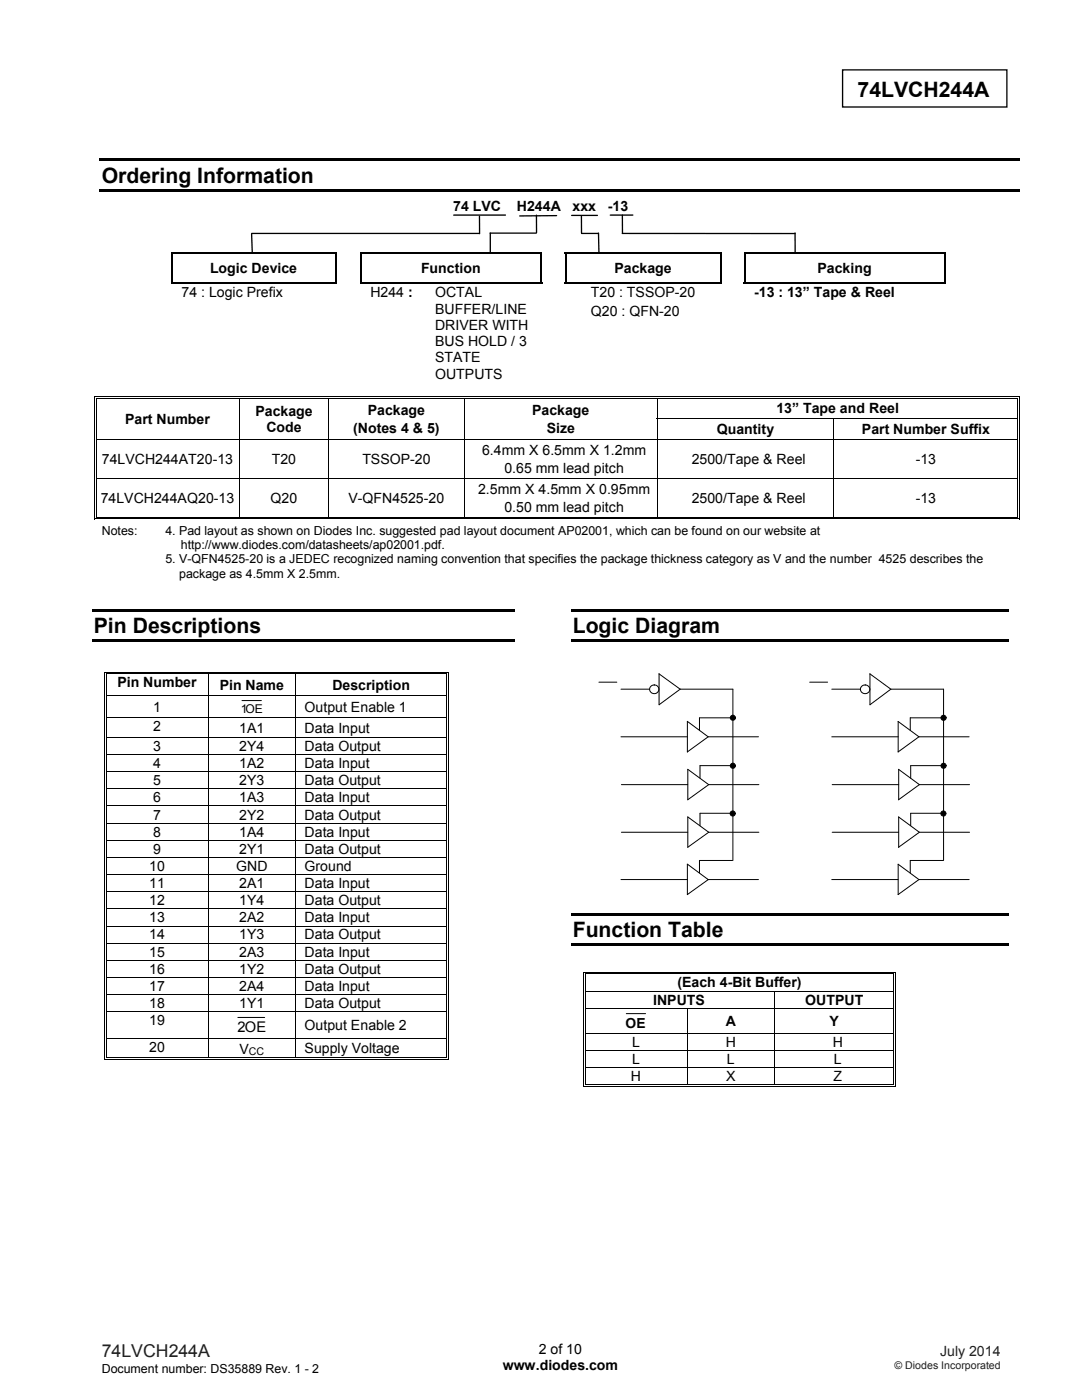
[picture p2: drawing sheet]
<svg xmlns="http://www.w3.org/2000/svg" width="216mm" height="279mm" viewBox="0 0 216 279" stroke-linecap="round" stroke-linejoin="round" font-family="sans-serif">
<g fill="none" stroke="#000" stroke-width=".26">
<path d="M168.1 13.9h32.8v7.5h-32.8zM50.2 46.7l.1 3.6M50.2 46.6h45.5M90.5 42.9h10.4M95.7 43.1v3.5M97.8 46.5h9.2M97.8 46.5v3.9M107 42.9l.1 3.5M111.1 43l-7.4 .1M114.1 43h5.1M116 43.1v3.4M116 46.6h3.4"/>
<path d="M119.4 46.5l.1 3.8M121.8 42.9h4.5M124.2 46.6h34.4M124.2 42.9v3.6M158.6 46.5l.1 3.9"/>
</g>
<g fill="#000">
<path d="M19.8 31.6h183.7v.5h-183.7zM19.8 37.7h183.7v.5h-183.7zM34.1 50.2h.4v.4h-.4zM34.1 56.4h.4v.3h-.4zM66.8 50.2h.4v.4h-.4zM66.8 56.4h.4v.3h-.4zM71.8 50.2h.4v.4h-.4zM71.8 56.4h.4v.3h-.4zM107.8 50.2h.4v.4h-.4zM107.8 56.4h.4v.3h-.4zM112.7 50.2h.3v.4h-.3zM112.7 56.4h.3v.3h-.3z"/>
<path d="M143.7 50.2h.3v.4h-.3zM143.7 56.4h.3v.3h-.3zM148.4 50.2h.4v.4h-.4zM148.4 56.4h.4v.3h-.4zM188.4 50.2h.3v.4h-.3zM188.4 56.4h.3v.3h-.3zM18.8 79h.2v.6h-.2zM18.8 79h.5v.2h-.5zM19.1 79.4h.2v.2h-.2zM19.1 79.4h.2v.1h-.2zM47.8 79.5l.2 .1zM47.8 79h.5v.2h-.5z"/>
<path d="M47.8 79.4h.5v.1h-.5zM65.4 79.5l.2 .1zM65.4 79h.5v.2h-.5zM65.4 79.4h.5v.1h-.5zM92.6 79.5l.2 .1zM92.6 79h.5v.2h-.5zM92.6 79.4h.5v.1h-.5zM131.1 79.5l.1 .1zM131.1 79h.5v.2h-.5zM131.1 79.4h.5v.1h-.5zM202.9 79h.6v.2h-.6zM202.9 79.4h.2v.2h-.2z"/>
<path d="M202.9 79.4h.2v.1h-.2zM203.3 79h.2v.6h-.2zM18.8 83.5h.2v.2h-.2zM18.8 87.7h.2v.1h-.2zM18.8 95.4h.2v.1h-.2zM19.1 83.5h.2v.2h-.2zM19.1 87.7h.2v.1h-.2zM19.1 95.4h.2v.1h-.2zM47.8 83.5h.2v.2h-.2zM65.4 83.5h.2v.2h-.2zM92.6 83.5h.2v.2h-.2zM202.9 83.5h.2v.2h-.2z"/>
<path d="M202.9 87.7h.2v.1h-.2zM202.9 95.4h.2v.1h-.2zM203.3 83.5h.2v.2h-.2zM203.3 87.7h.2v.1h-.2zM203.3 95.4h.2v.1h-.2zM18.8 103.5h.5v.1h-.5zM19.1 103.1h.2v.2h-.2zM47.8 103.1h.5v.2h-.5zM65.4 103.1h.5v.2h-.5zM92.6 103.1h.5v.2h-.5zM131.1 103.1h.5v.2h-.5zM131.1 103.5h.5v.1h-.5z"/>
<path d="M166.3 103.1h.5v.2h-.5zM202.9 103.5h.6v.1h-.6zM202.9 103.1h.2v.2h-.2zM203.3 103.1h.2v.5h-.2zM18.4 121.5h84.3v.5h-84.3zM18.4 127.6h84.3v.5h-84.3zM20.8 134.1h.2v.5h-.2zM20.8 134.1h.5v.1h-.5zM20.8 138.8h.2v.2h-.2zM21.1 134.4h.2v.2h-.2zM21.1 138.8h.2v.2h-.2zM41.6 134.6h.1z"/>
<path d="M41.6 134.1h.5v.1h-.5zM41.6 134.4h.5v.2h-.5zM58.8 134.6h.2zM58.8 134.1h.5v.1h-.5zM58.8 134.4h.5v.2h-.5zM89.1 134.1h.5v.1h-.5zM89.1 134.4h.1v.2h-.1zM89.1 138.8h.1v.2h-.1zM89.4 134.1h.2v.5h-.2zM89.4 138.8h.2v.2h-.2zM114 121.5h87.2v.5h-87.2zM114 127.6h87.2v.5h-87.2z"/>
<path d="M20.8 143.2h.2v.2h-.2zM20.8 147.1h.2v.2h-.2zM20.8 150.5h.2v.2h-.2zM20.8 153.9h.2v.2h-.2zM20.8 157.4h.2v.1h-.2zM21.1 143.2h.2v.2h-.2zM21.1 147.1h.2v.2h-.2zM21.1 150.5h.2v.2h-.2zM21.1 153.9h.2v.2h-.2zM21.1 157.4h.2v.1h-.2zM89.1 143.2h.1v.2h-.1zM89.1 147.1h.1v.2h-.1z"/>
<path d="M89.1 150.5h.1v.2h-.1zM89.1 153.9h.1v.2h-.1zM89.1 157.4h.1v.1h-.1zM89.4 143.2h.2v.2h-.2zM89.4 147.1h.2v.2h-.2zM89.4 150.5h.2v.2h-.2zM89.4 153.9h.2v.2h-.2zM89.4 157.4h.2v.1h-.2zM20.8 160.8h.2v.1h-.2zM20.8 164.2h.2v.2h-.2zM20.8 167.6h.2v.2h-.2zM20.8 171h.2v.2h-.2z"/>
<path d="M20.8 174.5h.2v.1h-.2zM20.8 177.9h.2v.2h-.2zM21.1 160.8h.2v.1h-.2zM21.1 164.2h.2v.2h-.2zM21.1 167.6h.2v.2h-.2zM21.1 171h.2v.2h-.2zM21.1 174.5h.2v.1h-.2zM21.1 177.9h.2v.2h-.2zM89.1 160.8h.1v.1h-.1zM89.1 164.2h.1v.2h-.1zM89.1 167.6h.1v.2h-.1zM89.1 171h.1v.2h-.1z"/>
<path d="M89.1 174.5h.1v.1h-.1zM89.1 177.9h.1v.2h-.1zM89.4 160.8h.2v.1h-.2zM89.4 164.2h.2v.2h-.2zM89.4 167.6h.2v.2h-.2zM89.4 171h.2v.2h-.2zM89.4 174.5h.2v.1h-.2zM89.4 177.9h.2v.2h-.2zM20.8 181.3h.2v.2h-.2zM20.8 184.7h.2v.2h-.2zM20.8 188.2h.2v.1h-.2zM20.8 191.6h.2v.1h-.2z"/>
<path d="M20.8 195h.2v.2h-.2zM20.8 198.4h.2v.2h-.2zM21.1 181.3h.2v.2h-.2zM21.1 184.7h.2v.2h-.2zM21.1 188.2h.2v.1h-.2zM21.1 191.6h.2v.1h-.2zM21.1 195h.2v.2h-.2zM21.1 198.4h.2v.2h-.2zM89.1 181.3h.1v.2h-.1zM89.1 184.7h.1v.2h-.1zM89.1 188.2h.1v.1h-.1zM89.1 191.6h.1v.1h-.1z"/>
<path d="M89.1 195h.1v.2h-.1zM89.1 198.4h.1v.2h-.1zM89.4 181.3h.2v.2h-.2zM89.4 184.7h.2v.2h-.2zM89.4 188.2h.2v.1h-.2zM89.4 191.6h.2v.1h-.2zM89.4 195h.2v.2h-.2zM89.4 198.4h.2v.2h-.2zM114 182.2h87.2v.5h-87.2zM114 188.3h87.2v.5h-87.2zM116.4 193.9h.1v.6h-.1zM116.4 193.9h.5v.2h-.5z"/>
<path d="M116.4 197.7h.1v.2h-.1zM116.7 194.3h.2v.2h-.2zM116.7 194.3h.2v.1h-.2zM116.7 197.7h.2v.2h-.2zM178.3 193.9h.5v.2h-.5zM178.3 194.3h.2v.2h-.2zM178.3 194.3h.2v.1h-.2zM178.3 197.7h.2v.2h-.2zM178.6 193.9h.2v.6h-.2zM178.6 197.7h.2v.2h-.2zM20.8 201.8h.2v.2h-.2zM20.8 207.2h.2v.1h-.2z"/>
<path d="M20.8 211.3h.5v.2h-.5zM21.1 201.8h.2v.2h-.2zM21.1 207.2h.2v.1h-.2zM21.1 211h.2v.2h-.2zM41.6 211h.5v.2h-.5zM58.8 211h.5v.2h-.5zM89.1 201.8h.1v.2h-.1zM89.1 207.2h.1v.1h-.1zM89.1 211.3h.5v.2h-.5zM89.1 211h.1v.2h-.1zM89.4 201.8h.2v.2h-.2zM89.4 207.2h.2v.1h-.2z"/>
<path d="M89.4 211h.2v.5h-.2zM116.4 201.1h.1v.2h-.1zM116.4 206.1h.1v.2h-.1zM116.4 209.5h.1v.2h-.1zM116.4 213h.1v.1h-.1zM116.4 216.8h.5v.1h-.5zM116.7 201.1h.2v.2h-.2zM116.7 206.1h.2v.2h-.2zM116.7 209.5h.2v.2h-.2zM116.7 213h.2v.1h-.2zM116.7 216.4h.2v.2h-.2zM137.1 216.4h.5v.2h-.5z"/>
<path d="M154.4 216.4h.5v.2h-.5zM178.3 201.1h.2v.2h-.2zM178.3 206.1h.2v.2h-.2zM178.3 209.5h.2v.2h-.2zM178.3 213h.2v.1h-.2zM178.3 216.8h.5v.1h-.5zM178.3 216.4h.2v.2h-.2zM178.6 201.1h.2v.2h-.2zM178.6 206.1h.2v.2h-.2zM178.6 209.5h.2v.2h-.2zM178.6 213h.2v.1h-.2zM178.6 216.4h.2v.5h-.2z"/>
</g>
<g fill="none" stroke="#000" stroke-width=".34">
<path d="M34.1 50.4h32.7M34.1 56.5h33.1M34.3 50.6v5.8M67 50.6v5.8M71.8 50.4h36M71.8 56.5h36.4M72 50.6v5.8M108 50.6v5.8M112.7 50.4h31M112.7 56.5h31.3M112.9 50.6v5.8M143.9 50.6v5.8"/>
<path d="M148.4 50.4h40M148.4 56.5h40.3M148.6 50.6v5.8M188.6 50.6v5.8"/>
</g>
<g fill="none" stroke="#000" stroke-width=".2">
<path d="M18.9 79.6v3.9M19.2 79.6v3.9M19.3 79.1h28.5M19.3 79.5h28.5M47.9 79.6v3.9M48.3 79.1h17.1M48.3 79.5h17.1M65.5 79.6v3.9M65.9 79.1h26.7M65.9 79.5h26.7M92.7 79.6v3.9M93.1 79.1h38"/>
<path d="M93.1 79.5h38M131.1 79.6v3.9M131.6 79.1h71.3M131.6 79.5h71.3M203 79.6v3.9M203.4 79.6v3.9M18.9 83.7v4M18.9 87.8v7.6M18.9 95.5v8.1M19.2 83.7v4M19.2 87.8v7.6M19.2 95.5v7.6"/>
<path d="M19.3 87.7h183.6M19.3 95.5h183.6M47.9 83.7v4M47.9 87.8v7.6M47.9 95.5v7.6M65.5 83.7v4M65.5 87.8v7.6M65.5 95.5v7.6M92.7 83.7v4M92.7 87.8v7.6M92.7 95.5v7.6M131.1 83.6h71.8"/>
<path d="M131.1 83.7v4M131.1 87.8v7.6M131.1 95.5v7.6M166.4 83.7v4M166.4 87.8v7.6M166.4 95.5v7.6M203 83.7v4M203 87.8v7.6M203 95.5v7.6M203.4 83.7v4M203.4 87.8v7.6M203.4 95.5v7.6"/>
<path d="M19.3 103.5h111.8M19.3 103.2h28.5M48.3 103.2h17.1M65.9 103.2h26.7M93.1 103.2h38M131.6 103.5h71.3M131.6 103.2h34.7M166.8 103.2h36.1M20.9 134.6v4.2M20.9 139v4.2M21.2 134.6v4.2M21.2 139v4.2"/>
<path d="M21.3 134.2h20.3M21.3 134.5h20.3M21.3 138.9h67.8M41.6 134.6v4.2M41.6 139v4.2M42.1 134.2h16.7M42.1 134.5h16.7M48.3 139.8h3.9M58.9 134.6v4.2M58.9 139v4.2M59.3 134.2h29.8M59.3 134.5h29.8"/>
<path d="M89.2 134.6v4.2M89.2 139v4.2M89.5 134.6v4.2M89.5 139v4.2M119.5 136.1h3.6M123.9 137.5h5.7M131.5 134.5l4.2 3-4.2 3.2zM135.7 137.5h10.5v34.2M161.6 136.1h3.5M166 137.5h5.7M173.6 134.5l4.2 3M173.6 134.5v6.2l4.2-3.2"/>
<path d="M177.8 137.5h10.5v34.2M20.9 143.4v3.7M20.9 147.3v3.2M20.9 150.7v3.2M20.9 154.1v3.3M20.9 157.5v3.3M21.2 143.4v3.7M21.2 147.3v3.2M21.2 150.7v3.2M21.2 154.1v3.3M21.2 157.5v3.3M21.3 143.3h67.8"/>
<path d="M21.3 147.2h67.8M21.3 150.6h67.8M21.3 154h67.8M21.3 157.4h67.8M41.6 143.4v3.7M41.6 147.3v3.2M41.6 150.7v3.2M41.6 154.1v3.3M41.6 157.5v3.3M58.9 143.4v3.7M58.9 147.3v3.2M58.9 150.7v3.2"/>
<path d="M58.9 154.1v3.3M58.9 157.5v3.3M89.2 143.4v3.7M89.2 147.3v3.2M89.2 150.7v3.2M89.2 154.1v3.3M89.2 157.5v3.3M89.5 143.4v3.7M89.5 147.3v3.2M89.5 150.7v3.2M89.5 154.1v3.3M89.5 157.5v3.3"/>
<path d="M123.9 147h13.3M124 156.6h13.2M137.1 144l4.2 3-4.2 3.1M137.2 144v6.1M137.2 153.6l4.2 3-4.2 3zM141.4 147h9.9M141.4 156.6h10M146.1 152.8h-6.4v2.5M146.2 143.3h-6.6v2.4M166 147h13.2M166.1 156.6h13.2M179.2 144l4.2 3"/>
<path d="M179.2 144v6.1M179.3 153.5l4.2 3.1M179.3 153.6v6M183.4 147l-4.2 3.1M183.4 147h10M183.5 156.6l-4.2 3M183.5 156.6h10M188.2 152.8h-6.5v2.5M188.2 143.3h-6.6v2.4M20.9 160.9v3.3M20.9 164.4v3.2M20.9 167.8v3.2"/>
<path d="M20.9 171.2v3.3M20.9 174.6v3.3M20.9 178.1v3.2M21.2 160.9v3.3M21.2 164.4v3.2M21.2 167.8v3.2M21.2 171.2v3.3M21.2 174.6v3.3M21.2 178.1v3.2M21.3 160.8h67.8M21.3 164.3h67.8M21.3 167.7h67.8"/>
<path d="M21.3 171.1h67.8M21.3 174.5h67.8M21.3 178h67.8M41.6 160.9v3.3M41.6 164.4v3.2M41.6 167.8v3.2M41.6 171.2v3.3M41.6 174.6v3.3M41.6 178.1v3.2M58.9 160.9v3.3M58.9 164.4v3.2M58.9 167.8v3.2"/>
<path d="M58.9 171.2v3.3M58.9 174.6v3.3M58.9 178.1v3.2M89.2 160.9v3.3M89.2 164.4v3.2M89.2 167.8v3.2M89.2 171.2v3.3M89.2 174.6v3.3M89.2 178.1v3.2M89.5 160.9v3.3M89.5 164.4v3.2M89.5 167.8v3.2"/>
<path d="M89.5 171.2v3.3M89.5 174.6v3.3M89.5 178.1v3.2M123.9 175.5h13.3M124 166.1h13.2M137.1 172.4l4.2 3.1-4.2 3M137.2 172.5v6M137.2 163l4.2 3.1-4.2 3zM141.2 175.5h10.1M141.4 166.1h10M146.2 171.7h-6.6v2.5M146.2 162.3h-6.5v2.5"/>
<path d="M166 175.5h13.2M166.1 166.1h13.2M179.2 172.5l4.2 3M179.2 172.5v6M179.3 163l4.2 3.1-4.2 3M179.3 163v6.1M183.4 175.5l-4.2 3M183.4 175.5h10M183.5 166.1h10M188.2 171.7h-6.6v2.5M188.2 162.3h-6.5v2.5M20.9 181.5v3.2"/>
<path d="M20.9 184.9v3.3M20.9 188.3v3.3M20.9 191.7v3.3M20.9 195.2v3.2M20.9 198.6v3.2M21.2 181.5v3.2M21.2 184.9v3.3M21.2 188.3v3.3M21.2 191.7v3.3M21.2 195.2v3.2M21.2 198.6v3.2M21.3 181.4h67.8"/>
<path d="M21.3 184.8h67.8M21.3 188.2h67.8M21.3 191.6h67.8M21.3 195.1h67.8M21.3 198.5h67.8M41.6 181.5v3.2M41.6 184.9v3.3M41.6 188.3v3.3M41.6 191.7v3.3M41.6 195.2v3.2M41.6 198.6v3.2M58.9 181.5v3.2"/>
<path d="M58.9 184.9v3.3M58.9 188.3v3.3M58.9 191.7v3.3M58.9 195.2v3.2M58.9 198.6v3.2M89.2 181.5v3.2M89.2 184.9v3.3M89.2 188.3v3.3M89.2 191.7v3.3M89.2 195.2v3.2M89.2 198.6v3.2M89.5 181.5v3.2"/>
<path d="M89.5 184.9v3.3M89.5 188.3v3.3M89.5 191.7v3.3M89.5 195.2v3.2M89.5 198.6v3.2M116.5 194.5v3.2M116.5 197.9v3.2M116.8 194.5v3.2M116.8 197.9v3.2M116.9 194h61.4M116.9 194.4h61.4M116.9 197.8h61.4"/>
<path d="M154.5 197.9v3.2M178.4 194.5v3.2M178.4 197.9v3.2M178.7 194.5v3.2M178.7 197.9v3.2M20.9 202v5.2M20.9 207.3v4.2M21.2 202v5.2M21.2 207.3v3.7M21.3 201.9h67.8M21.3 207.2h67.8M21.3 211.4h67.8"/>
<path d="M21.3 211.1h20.3M41.6 202v5.2M41.6 207.3v3.7M42.1 211.1h16.7M47.5 203.1h5.3M58.9 202v5.2M58.9 207.3v3.7M59.3 211.1h29.8M89.2 202v5.2M89.2 207.3v3.7M89.5 202v5.2M89.5 207.3v3.7"/>
<path d="M116.5 201.3v4.8M116.5 206.3v3.2M116.5 209.7v3.3M116.5 213.1v3.8M116.8 201.3v4.8M116.8 206.3v3.2M116.8 209.7v3.3M116.8 213.1v3.3M116.9 201.2h61.4M116.9 206.2h61.4M116.9 209.6h61.4M116.9 213.1h61.4"/>
<path d="M116.9 216.9h61.4M116.9 216.5h20.2M125 202.3h3.8M137.2 201.3v4.8M137.2 206.3v3.2M137.2 209.7v3.3M137.2 213.1v3.3M137.6 216.5h16.8M154.5 201.3v4.8M154.5 206.3v3.2M154.5 209.7v3.3M154.5 213.1v3.3"/>
<path d="M154.9 216.5h23.4M178.4 201.3v4.8M178.4 206.3v3.2M178.4 209.7v3.3M178.4 213.1v3.3M178.7 201.3v4.8M178.7 206.3v3.2M178.7 209.7v3.3M178.7 213.1v3.3"/>
<circle cx="130.5" cy="137.6" r=".9"/>
<circle cx="172.6" cy="137.6" r=".9"/>
<circle cx="146.2" cy="152.8" r=".5"/>
<circle cx="146.2" cy="143.2" r=".5"/>
<circle cx="188.3" cy="143.3" r=".5"/>
<circle cx="188.3" cy="152.8" r=".5"/>
<circle cx="146.2" cy="162.4" r=".51"/>
<circle cx="188.2" cy="162.4" r=".51"/>
</g>
<g fill="#000">
<circle cx="146.2" cy="152.8" r=".5"/>
<circle cx="146.2" cy="143.2" r=".5"/>
<circle cx="188.3" cy="143.3" r=".5"/>
<circle cx="188.3" cy="152.8" r=".5"/>
<circle cx="146.2" cy="162.4" r=".51"/>
<circle cx="188.2" cy="162.4" r=".51"/>
</g>
<g font-size="4.2">
<text x="171.1" y="19.3">74LVCH244A</text>
<text x="20.3" y="36.4">Ordering Information</text>
<text x="18.7" y="126.3">Pin Descriptions</text>
<text x="114.3" y="126.3">Logic Diagram</text>
<text x="114.3" y="187">Function Table</text>
</g>
<text font-size="3.5" fill="#231f20" x="20.3" y="270.9">74LVCH244A</text>
<text font-size="2.9" x="47.4" y="206">2OE</text>
<g font-size="2.8">
<text x="90.4" y="42.1">74 LVC</text>
<text x="103.1" y="42.1">H244A</text>
<text x="114.3" y="42.1">xxx</text>
<text x="121.3" y="42.1">-13</text>
<text x="36.2" y="59.3">74 : Logic Prefix</text>
<text x="41.9" y="54.5">Logic Device</text>
<text x="73.9" y="59.3">H244 :</text>
<text x="84" y="54.5">Function</text>
<text x="86.8" y="59.3">OCTAL</text>
<text x="117.9" y="59.3">T20 : TSSOP-20</text>
<text x="122.6" y="54.5">Package</text>
<text x="150.5" y="59.3">-13 : 13” Tape &amp; Reel</text>
<text x="163.1" y="54.5">Packing</text>
<text x="86.8" y="62.6">BUFFER/LINE</text>
<text x="86.8" y="65.8">DRIVER WITH</text>
<text x="117.9" y="63">Q20 : QFN-20</text>
<text x="86.8" y="69.1">BUS HOLD / 3</text>
<text x="86.8" y="72.3">STATE</text>
<text x="86.8" y="75.5">OUTPUTS</text>
<text x="51" y="83">Package</text>
<text x="73.4" y="82.8">Package</text>
<text x="106.2" y="82.8">Package</text>
<text x="154.9" y="82.5">13” Tape and Reel</text>
<text x="25" y="84.6">Part Number</text>
<text x="53.1" y="86.2">Code</text>
<text x="70.5" y="86.4">(Notes 4 &amp; 5)</text>
<text x="109.1" y="86.4">Size</text>
<text x="143" y="86.6">Quantity</text>
<text x="172" y="86.6">Part Number Suffix</text>
<text x="20.3" y="92.6">74LVCH244AT20-13</text>
<text x="54.2" y="92.6">T20</text>
<text x="72.3" y="92.6">TSSOP-20</text>
<text x="96.2" y="90.8">6.4mm X 6.5mm X 1.2mm</text>
<text x="100.6" y="94.4">0.65 mm lead pitch</text>
<text x="138" y="92.6">2500/Tape &amp; Reel</text>
<text x="182.7" y="92.6">-13</text>
<text x="20.1" y="100.3">74LVCH244AQ20-13</text>
<text x="54" y="100.3">Q20</text>
<text x="69.5" y="100.3">V-QFN4525-20</text>
<text x="95.4" y="98.5">2.5mm X 4.5mm X 0.95mm</text>
<text x="138" y="100.3">2500/Tape &amp; Reel</text>
<text x="182.7" y="100.3">-13</text>
<text x="100.6" y="102.1">0.50 mm lead pitch</text>
<text x="23.4" y="137.2">Pin Number</text>
<text x="43.8" y="137.7">Pin Name</text>
<text x="66.3" y="137.7">Description</text>
<text x="30.6" y="142">1</text>
<text x="60.8" y="142">Output Enable 1</text>
<text x="30.6" y="146">2</text>
<text x="30.6" y="149.9">3</text>
<text x="47.8" y="146.2">1A1</text>
<text x="47.8" y="149.9">2Y4</text>
<text x="60.8" y="146.2">Data Input</text>
<text x="60.8" y="149.9">Data Output</text>
<text x="30.6" y="153.3">4</text>
<text x="47.8" y="153.3">1A2</text>
<text x="60.8" y="153.3">Data Input</text>
<text x="30.6" y="156.7">5</text>
<text x="30.6" y="160.1">6</text>
<text x="47.8" y="160.1">1A3</text>
<text x="47.8" y="156.7">2Y3</text>
<text x="60.8" y="160.1">Data Input</text>
<text x="60.8" y="156.7">Data Output</text>
<text x="30.6" y="163.6">7</text>
<text x="30.6" y="167">8</text>
<text x="47.8" y="167">1A4</text>
<text x="47.8" y="163.6">2Y2</text>
<text x="60.8" y="167">Data Input</text>
<text x="60.8" y="163.6">Data Output</text>
<text x="29.8" y="173.8">10</text>
<text x="30.6" y="170.4">9</text>
<text x="47.1" y="173.8">GND</text>
<text x="47.8" y="170.4">2Y1</text>
<text x="60.8" y="170.4">Data Output</text>
<text x="60.8" y="173.8">Ground</text>
<text x="29.8" y="177.2">11</text>
<text x="47.8" y="177.2">2A1</text>
<text x="60.8" y="177.2">Data Input</text>
<text x="29.8" y="180.7">12</text>
<text x="29.8" y="184.1">13</text>
<text x="47.8" y="184.1">2A2</text>
<text x="47.8" y="180.7">1Y4</text>
<text x="60.8" y="184.1">Data Input</text>
<text x="60.8" y="180.7">Data Output</text>
<text x="29.8" y="187.5">14</text>
<text x="29.8" y="190.9">15</text>
<text x="47.8" y="190.9">2A3</text>
<text x="47.8" y="187.5">1Y3</text>
<text x="60.8" y="190.9">Data Input</text>
<text x="60.8" y="187.5">Data Output</text>
<text x="29.8" y="194.4">16</text>
<text x="29.8" y="197.8">17</text>
<text x="47.8" y="197.8">2A4</text>
<text x="47.8" y="194.4">1Y2</text>
<text x="60.8" y="197.8">Data Input</text>
<text x="60.8" y="194.4">Data Output</text>
<text x="135.2" y="197.1">(Each 4-Bit Buffer)</text>
<text x="29.8" y="201.2">18</text>
<text x="47.8" y="201.2">1Y1</text>
<text x="60.8" y="201.2">Data Output</text>
<text x="130.3" y="200.5">INPUTS</text>
<text x="160.7" y="200.5">OUTPUT</text>
<text x="29.8" y="204.6">19</text>
<text x="29.8" y="209.9">20</text>
<text x="60.8" y="205.6">Output Enable 2</text>
<text x="124.8" y="205.1">OE</text>
<text x="126.1" y="208.9">L</text>
<text x="144.8" y="208.9">H</text>
<text x="144.8" y="204.7">A</text>
<text x="165.5" y="204.7">Y</text>
<text x="166.2" y="208.9">H</text>
<text x="47.8" y="210.3">V</text>
<text x="60.8" y="210.1">Supply Voltage</text>
<text x="125.9" y="215.8">H</text>
<text x="126.1" y="212.3">L</text>
<text x="144.9" y="215.8">X</text>
<text x="145.1" y="212.3">L</text>
<text x="166.3" y="215.8">Z</text>
<text x="166.4" y="212.3">L</text>
<text x="100.3" y="273.5">www.diodes.com</text>
<text x="107.5" y="270.2">2 of 10</text>
</g>
<text font-size="2.8" fill="#231f20" x="187.6" y="270.6">July 2014</text>
<g font-size="2.5">
<text x="20.3" y="106.8">Notes:</text>
<text x="33" y="106.8">4. Pad layout as shown on Diodes Inc. suggested pad layout document AP02001, which can be found on our website at</text>
<text x="33" y="112.4">5. V-QFN4525-20 is a JEDEC recognized naming convention that specifies the package thickness category as V and the number 4525 describes the</text>
<text x="36.1" y="109.6">http://www.diodes.com/datasheets/ap02001.pdf.</text>
<text x="35.8" y="115.3">package as 4.5mm X 2.5mm.</text>
<text x="20.3" y="274">Document number: DS35889 Rev. 1 - 2</text>
</g>
<text font-size="2.4" x="48" y="142.3">1OE</text>
<text font-size="2.1" x="49.7" y="210.6">CC</text>
<text font-size="2.1" fill="#231f20" x="178.5" y="273.2">© Diodes Incorporated</text>
</svg>
